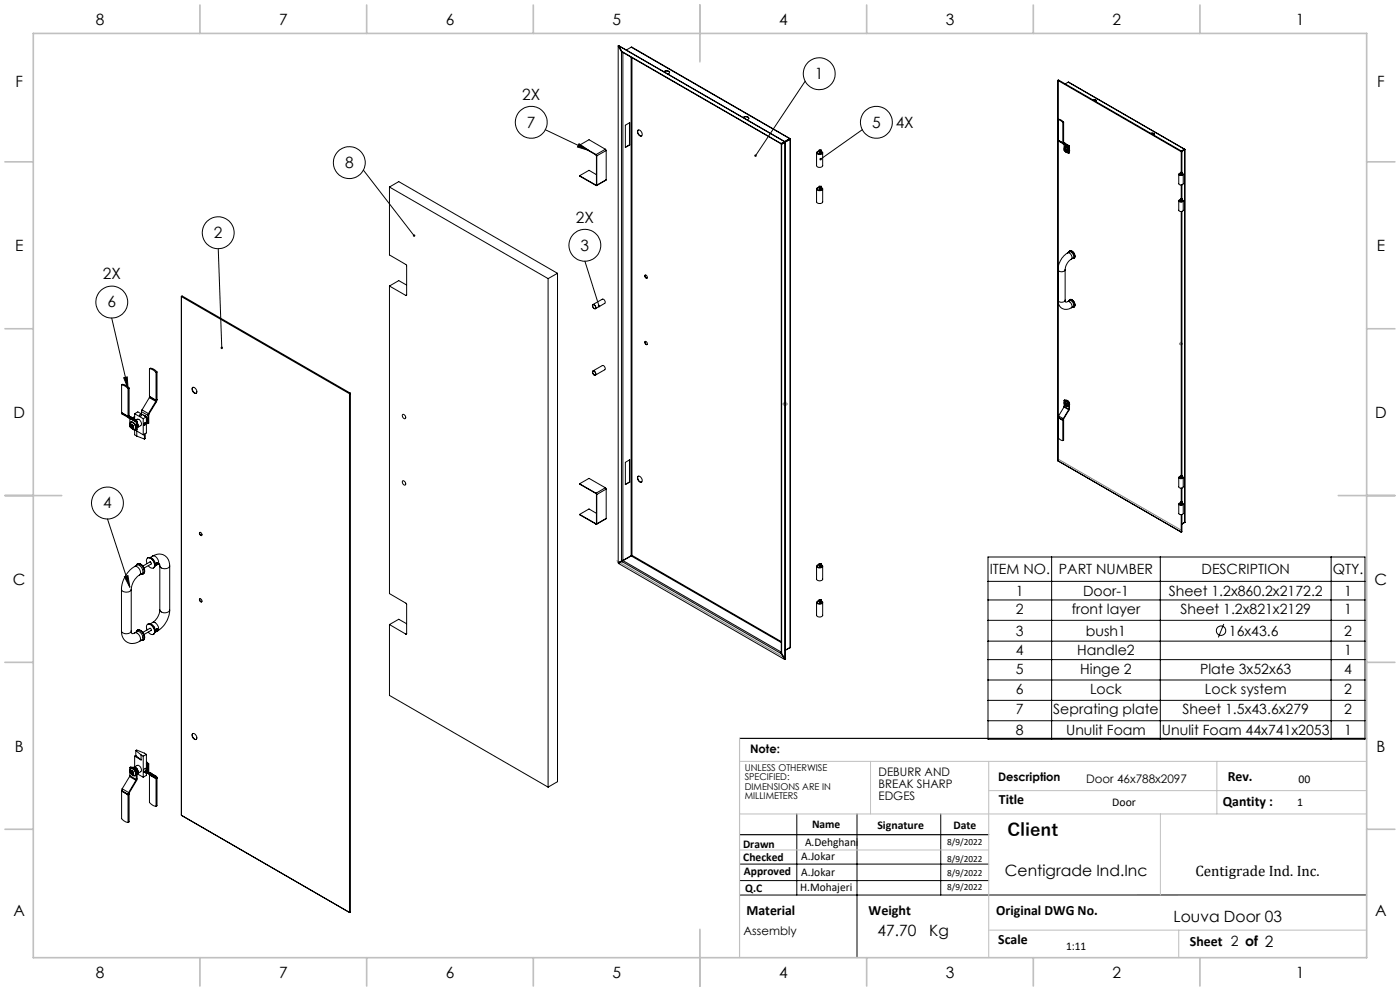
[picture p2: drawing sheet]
<svg xmlns="http://www.w3.org/2000/svg" width="420mm" height="297mm" viewBox="0 0 420 297" stroke-linecap="round" stroke-linejoin="round" font-family="sans-serif">
<g fill="none" stroke="#000" stroke-width=".3">
<path d="M185.5 13.8v154.9M185.5 13.8l.9 1.7M185.6 13.7l49.8 28.7M185.6 13.7l.9 1.7M185.6 13.7l-.1 .1M186.4 15.5l.1 152.6M186.5 15.6l.3 .1M186.5 15.4l.2 .1M186.5 15.4l-.1 .1M186.5 15.4v.2M186.7 15.5l.1 .2M186.7 15.5l47.5 27.5"/>
<path d="M186.8 15.7l47.5 27.4M186.9 15.7v152.3M189.3 17.1v149.4M189.4 14.1l47.6 27.4M189.4 14.1l-1.5 .9M189.4 14.1l47.5 27.5M189.6 17.3v149.1M163.6 38.9l13 6.2M187.6 37.5l1.3-.7v6.7l-1.3 .7zM188.8 36.8v6.6M191.3 39.1a1.03 1.03 0 0 1 1.2 .5 1.03 1.03 0 0 1-.2 1.2l-.8-.6-.3-.6zM191.5 39a1.22 1.22 0 0 0 1 1.7"/>
<path d="M199.1 21.5a.94 .94 0 0 1 1-.3 .94 .94 0 0 1 .7 .7l-.4 .3M199.2 21.5l1-.2 .7 .5M223 35.2a.92 .92 0 0 1 .9-.3 .92 .92 0 0 1 .7 .7l-.4 .3M223 35.2l1-.2 .6 .5M241.5 24.3l-14.8 22.4M258.7 38.9l-12.5 8.8M317.4 24.1v114M317.4 24.1l.2-.1 36.9 21.3 .8-.6M317.4 24.1l37 21.4M317.4 24v.1M318.8 36.7v6.2M319.1 36.6l-1.1-.8-.6 .1 .8 .3 .6 .5"/>
<path d="M319.1 36.6l-.3 .1M319.1 36.6v6.1l-.3 .1M320.5 24.6l34.9 20.1M320.5 24.6l-1 .5M320.5 24.6l34.8 20.1M327.8 29.9a.53 .53 0 0 1 .7-.2 .53 .53 0 0 1 .2 .7M327.9 29.9h.5l.5 .3M345.2 40a.55 .55 0 0 1 .7-.2 .55 .55 0 0 1 .3 .7M109 51l15.2 19.6M116.8 56.1v20.3l5.2 3.1v8.9M116.8 56.1l47.6 27.4M116.8 56.1l2.8-1.7 47.7 27.5"/>
<path d="M173.7 43.1l2.9 2-3.4-1zM173.9 43.5l4.9 2.8M173.9 43.5l2.8-1.6 4.9 2.8M173.9 43.5l4.9 3M173.9 52.7l4.9 2.9M173.9 52.7l4.9 2.8M178.8 46.3l.2 .4M178.8 46.5l.1 .2M178.8 46.3v.2M178.8 55.5v.1M178.9 55.4l-.1 .1M178.9 46.7h.1"/>
<path d="M178.9 55.4l.1 .1M178.9 46.7v8.7M178.9 52.3l-2.2-1.3-2.8 1.7M179 55.5l-.2 .1M179 46.7v8.8M181.6 44.7l.3 .4M181.6 44.7l-2.8 1.6M181.9 53.9l-2.9 1.7M181.9 45.1l-2.9 1.6M181.9 45.1v8.8M181.9 53.9l-2.9 1.6M188.8 43.4l.1 .1"/>
<path d="M188.8 43.4l-1.2 .7M234.2 43l.2 .1M234.2 43h.2M234.4 43.3l.1 152.3M234.4 43v.1M234.5 43.1v.3M234.5 43.2v152.7l1 1.7M234.5 43.1v.1M235.4 42.4l-1 .6M235.5 42.6v155M235.5 42.6l-1 .6M235.5 42.6h.1"/>
<path d="M236.9 41.6h.1M236.9 41.6l-1.5 .8M236.9 41.6l.1 .1M236.9 41.7l-2.5 1.4M236.9 41.7h.1M237 41.7h.1M237 41.7l-2.5 1.4M237 41.7v.1M237 41.6v.2M237 41.6v.1M237 41.8l-1.5 .8M237 41.8v152.3"/>
<path d="M237.1 41.7l-.1 152.4M245 45.8v3.8a1.06 1.06 0 0 0 1.8 0v-3.8M245 56.6v3.9a1.1 1.1 0 0 0 1.8 0v-3.9M245.9 45.4v.7M245.9 56.3v.7M246 45h-.3v.3a.53 .53 0 0 0-.7 .5 .53 .53 0 0 0 .7 .5l.6-.1a.46 .46 0 0 0 .5-.4 .46 .46 0 0 0-.5-.5l.1-.3M246 55.8h-.3v.3a.54 .54 0 0 0-.7 .5 .54 .54 0 0 0 .7 .5h.6a.46 .46 0 0 0 .5-.5 .46 .46 0 0 0-.5-.4l.1-.4M246 45v1.1M246 55.8v1.2M246 45l-.1 .4M246 55.8l-.1 .5M246.4 45h-.3l-.1 .4a.4 .4 0 0 1 .5 .5 .4 .4 0 0 1-.6 .2h-.3a.39 .39 0 0 1-.3-.5 .39 .39 0 0 1 .6-.2"/>
<path d="M246.4 55.8h-.3l.1 .5a.39 .39 0 0 1 .3 .5 .39 .39 0 0 1-.6 .2l-.3-.1a.38 .38 0 0 1-.3-.5 .38 .38 0 0 1 .6-.1M246.4 45v.4M246.4 55.8v.4M317.4 42l1.4 .8M318.8 42.9l.2 .2M318.8 42.9l-1.4-.9 1.6 1.1M319 43.1l1.6 1M319.1 42.7v.2M319.1 42.8l1.6 .9M319.1 42.9h.1M319.1 42.9l1.6 .8M319.2 43.2v1.9l.4 .3a.55 .55 0 0 0 .8 .3 .55 .55 0 0 0 .1-.9l-.2-.3a.56 .56 0 0 0-.7-.5 .56 .56 0 0 0-.3 .9"/>
<path d="M319.3 42.9h.1M319.3 43.3l1.3 .8M319.4 44.6a.45 .45 0 0 1 .6 .3 .45 .45 0 0 1-.3 .6l-.3-.2zM319.4 44.6h.1M319.4 44.1a1.05 1.05 0 0 1 1 .5 1.05 1.05 0 0 1 0 1.1M319.5 45l.2-.1 .1 .1M319.7 44.6h-.3M319.7 44.9h.1M319.7 44.9l-.2 .1M319.7 44.9l.1 .1M319.8 45h.1M319.8 45.5l.3 .1a.83 .83 0 0 0 .3-.9 .83 .83 0 0 0-.7-.6l-.3 .2-.1 .4a.46 .46 0 0 1 .7 .2 .46 .46 0 0 1-.2 .6"/>
<path d="M319.8 45v.2l-.3-.2M320.1 45.3l-.2 .2M320.1 45.8l.5 .1M320.6 44.1v1.8M320.7 43.7l.2 2.1-.3 .1M320.9 44.8v.6M345.3 40l.5-.1 .5 .4M353.6 52.2v2.9a.77 .77 0 0 0 1.4 0v-2.9M354.3 59.9l-.3 .1a.39 .39 0 0 0 .3 .5 .39 .39 0 0 0 .5-.4l-.4-.2M354.3 52v.5M354.3 59.9v.5M354.4 45.5v7"/>
<path d="M354.4 55.5v4.9M354.4 59.6l-.2 .2a.45 .45 0 0 0-.5 .6 .45 .45 0 0 0 .7 .2l.6-.4-.4-.4 .1-.2M354.4 45.4h.1M354.4 45.4l.1 .1M354.5 45.4h.1M354.5 45.4l-.1 .1M354.6 45.4v6.2M354.6 55.4v4.2M354.7 51.7l-.2-.1-.1 .4h.2a.39 .39 0 0 1-.3 .6 .39 .39 0 0 1-.5-.4l.5-.2M354.7 51.7l-.1 .2 .3 .1a.58 .58 0 0 1-.6 .6 .58 .58 0 0 1-.6-.6l.5-.4h.2l-.1 .4M354.7 51.7v.2M354.7 59.6v.3"/>
<path d="M354.7 59.6h-.2l-.2 .3M355.3 44.7h.1M355.3 44.7l-.9 .6M355.4 44.7l.1 .1M355.4 44.9l-1 .5M355.5 44.8l-.1 .1M355.5 44.8l-.1 111.8M355.5 44.8l-1 .5 .9-.4M65.5 74.5l1 29.7M175.5 78.3l4.2 13.4M320.3 75.8a5.6 5.6 0 0 0-2.8 5.3 1.29 1.29 0 0 0 2-.3M320.3 75.8a1.25 1.25 0 0 1 1.1 1.9"/>
<path d="M320.7 75.6a.7 .7 0 0 1 .7-.4 .7 .7 0 0 1 .6 .5 .93 .93 0 0 1 .5 1 .93 .93 0 0 1-.7 .8 .83 .83 0 0 0 .7-.6 .83 .83 0 0 0-.3-1l-.9-.7h-.4l-.2 .4a1.15 1.15 0 0 1 1.2 .5 1.15 1.15 0 0 1-.1 1.3M320.8 75.5l-.5 .3M320.9 75.2a1.41 1.41 0 0 1 1.4 .7 1.41 1.41 0 0 1-.1 1.5M321.4 77.7a4.2 4.2 0 0 0-1.9 3.1M321.9 77.4l-.5 .3M353.6 60.2v2.8a.77 .77 0 0 0 1.4 0v-2.8M354.4 63.4v80M354.6 63.4v79.1M33.5 95.3l4.9 21.2M54.4 88.9v155.4M54.4 88.9l.3-.2 50.3 29.1M54.4 88.9l50.4 29.1"/>
<path d="M54.5 88.8l-.1 .1M116.8 85.7v92.2l5.2 3.1v8.9M116.8 85.7l4.9 2.8M122 88.4l-.3 .1M122 85.4l-2.4-1.3-2.8 1.6M164.4 83.5v152.4M167.3 81.9l-2.9 1.6M167.3 81.9v152.4l-2.9 1.6M177.8 91.3a.72 .72 0 0 1 .8 .4 .72 .72 0 0 1-.1 .9l-.6-.4zM177.8 91.4a.58 .58 0 0 1 .8 .3 .58 .58 0 0 1-.2 .8l-.5-.5zM177.9 91.3l2.8-1.7 .6 .3 .3 .6-.2 .4-2.8 1.6M193.5 82.4h.3l.3 .4a.38 .38 0 0 1-.2 .7 .38 .38 0 0 1-.4-.6z"/>
<path d="M193.6 82.4v.6l.5 .4M319.5 90a.43 .43 0 0 0 .2 .6 .43 .43 0 0 0 .6-.2M319.5 90a1.23 1.23 0 0 1-2.1 0 2.49 2.49 0 0 0 1.2 2.4 2.49 2.49 0 0 0 2.8-.2M319.5 80.8v9.2M320.3 90.4a1.27 1.27 0 0 1 1.1 1.8M320.7 90.2a.84 .84 0 0 1 .9-.4 .84 .84 0 0 1 .6 .8l.2 1.1-.1 .3h-.5M320.7 90.2a1.14 1.14 0 0 1 1.2 .5 1.14 1.14 0 0 1-.1 1.3M320.7 90.2a.74 .74 0 0 1 .7-.4 .74 .74 0 0 1 .7 .6 .94 .94 0 0 1-.2 1.6h-.2M320.8 90.1l-.5 .3M320.9 89.8a1.39 1.39 0 0 1 1.4 .7 1.39 1.39 0 0 1-.1 1.5M321.9 92l-.5 .2M36.5 115.4l1.1 .3 .8 .8"/>
<path d="M36.5 115.4a2.11 2.11 0 0 1 2.2 .9M36.5 115.4v8.2l1.9 1.2 .3-.2M37.1 113.2l1.1-.2 .2 3.5zM38.4 116.5v8.4M38.7 116.3v8.4M38.7 116.3l-.3 .2M44.8 119.2l1.9 1.1M44.8 119.2l-2.2 3.6M44.8 110.5l1.1 .4 .9 .8M44.8 110.5a2.11 2.11 0 0 1 2.3 1M44.8 110.5l.1 8.4M44.9 118.9l-.1 .3"/>
<path d="M44.9 118.9l1.9 1.1M46.8 111.7v8.3M47.1 119.8l-.2 .6-2.2 3.7-.1 2.7-.2 .2M47.1 111.5v8.3l-.3 .1-2-1.1M47.1 111.5l-.3 .2M57.8 116.1a1.14 1.14 0 0 1 1 1.8 1.2 1.2 0 0 1-1-1.8zM57.9 116.1a1.25 1.25 0 0 0 1 1.8M104.8 118v155.4M105 118h.1M105 118h-.2M105 117.9v.1M105.1 117.9l-.3 .1"/>
<path d="M105.1 117.9h-.1M105.1 118v155.4h-.3M177.8 111.2a.7 .7 0 0 1 .8 .4 .7 .7 0 0 1-.2 .9l-.6-.6zM177.9 111.3a.66 .66 0 0 1 .7 .3 .66 .66 0 0 1-.1 .8l-.6-.4zM177.9 111.2l2.9-1.7 .6 .4 .2 .4-.2 .5-2.8 1.6M193.5 102.3h.3l.3 .4a.38 .38 0 0 1-.2 .7 .38 .38 0 0 1-.4-.6zM193.6 102.3v.6l.5 .4M319.2 120l.9 .1 .8 .6M319.2 120l.7 .2 .7 .6M319.2 120v1.8M319.9 119.9l.8 .6M36.5 123.8l.1 .3 2 1.1"/>
<path d="M36.5 123.6v.2M36.5 123.8l1.9 1.1M38.4 124.9l.2 .3 2.3 1.3M38.7 124.7l.1 .2M38.7 124.7l.4 .2M38.7 124.9h.1M38.8 124.9l2.2 1.1M38.9 125.4v2.5l.6 .5M39.1 124.9h.1M39.1 127.4a.65 .65 0 0 1 .4-.8 .65 .65 0 0 1 .8 .5l.3 .7a.58 .58 0 0 1-.2 .8 .58 .58 0 0 1-.7-.2M39.1 124.9l1.9 1.1M39.1 127.4a.64 .64 0 0 1 .8 0 .64 .64 0 0 1 .2 .8"/>
<path d="M39.1 125.5l1.8 1M39.1 127.2a.73 .73 0 0 1 .8 .4 .73 .73 0 0 1-.1 .9l-.6-.5zM39.2 127.2h.1M39.2 126.5l.7 .1M39.4 127.8v-.2l.3 .2M39.4 127.8l.1 .3M39.5 127.2h-.3M39.6 127.7h.1M39.6 127.7l-.2 .1M39.7 127.8l-.2 .3M39.7 127.9l-.2 .2M39.9 126.6a.66 .66 0 0 0-.9 .2 .66 .66 0 0 0 .1 .8"/>
<path d="M39.9 126.6a1.33 1.33 0 0 1 .5 2.2l-.9-.4M39.9 126.6a1.44 1.44 0 0 1 .6 2.2M40.1 128.2l-.2 .2M40.1 128.2l-.3 .3M40.2 128.8l.7 .2M40.4 124.8l-.4 .6 .4-.6M40.4 124l.9-.6 2.6 1.5M40.4 124l2.6 1.5M40.4 128.9v1.4l.6 .4M40.4 124v1.7M40.7 125.9a1.17 1.17 0 0 1 1.3 .1 1.17 1.17 0 0 1 .4 1.2l-.2 .4-1 .5M40.9 126.5v2.5"/>
<path d="M41 126l.1 .3v2.5l-.2 .2M41 130.7l2.3 .9M41.1 127.5v.8M41.2 128.1h.1M41.2 127.9l-.1-.8 .1 .9M41.2 128.1l.2-.7-.3-.7 .2 .4a.7 .7 0 0 1-.1 1v.1M41.9 124.3a.33 .33 0 0 1 .5-.1 .33 .33 0 0 1 0 .5 .33 .33 0 0 1-.5-.1zM42.4 123.4l2 1.1M42.4 123.4v.7M42.6 122.8l-.2 .6M42.6 122.8l1.9 1.2M43 125.5v4.8"/>
<path d="M43 130.3l.3-.2v1.5M43 130.3l-2-1.1v1.5M43.1 124.5l.6 .3M43.2 124.5l.3 .2zM43.3 127.3h.1M43.3 127l.3-.1-.2 .4zM43.3 126.9l.1-.1a.26 .26 0 0 1 .3 .2 .26 .26 0 0 1-.2 .3 .26 .26 0 0 1-.3-.1zM43.4 127.3h.1M43.6 126.7v.2M43.6 126.9h.1M43.9 126.9l.5 .1M43.9 125.1l.4 .9-.3 .7"/>
<path d="M43.9 125.1l.4 .9-.3 .7 .3-.6zM43.9 125.3l.3 .8-.2 .6M43.9 125.7v.7M43.9 124.9l-.9 .6M43.9 124.9v4.8l-.3 .3v1.4l-.3 .2M44 126.7h.1M44.4 124.5v2.5M44.5 124l-.1 .5M46.7 120.3l-2.2 3.7M46.8 120l-.1 .3M120.8 124.2a.77 .77 0 0 1 .8 .5 .77 .77 0 0 1-.2 .8l-.6-.6zM188.8 137.9v6.6"/>
<path d="M317.4 138.1h.1M317.4 138.1l37 21.4M317.4 125.1h.1M317.4 131.2l.8 .7 .6 .1M317.4 125.1l1.4 .9M317.6 124.7l-.2 .4 1.4 .8M317.6 124.7l1.4 .8M318.8 125.9v6.1M319 125.5l-.2 .4M319.1 125.9l-.3 .1M319.1 125.8v.1M319.1 125.9v6l-.3 .1"/>
<path d="M319.2 122l1.4 .8M319.2 122l-1.6 2.7M319.2 121.8v.2M319.2 121.8l1.4 .8M319.3 121a.56 .56 0 0 1 .3-.9 .56 .56 0 0 1 .7 .5l.2 .3a.55 .55 0 0 1 0 .8 .55 .55 0 0 1-.9-.2M319.3 120.8l.1-.4a.83 .83 0 0 1 1 .3 .83 .83 0 0 1 0 1l-.6-.1M319.3 120.8a.49 .49 0 0 1 .7 .1 .49 .49 0 0 1-.2 .7M319.4 120.7a.47 .47 0 0 1 .5 .3 .47 .47 0 0 1-.1 .6l-.4-.4zM319.4 120.6h.3M319.4 120.2a1.03 1.03 0 0 1 1 .5 1.03 1.03 0 0 1 0 1.1M319.4 120.6v.1M319.5 121.1l.2 .1"/>
<path d="M319.7 121l.1 .1M319.7 121l-.2 .1M319.7 121h.1M319.8 121v.1M319.8 121.1h.1M319.8 121.1l-.1 .1M319.8 121.2h-.1M319.9 120l.5 .3zM319.9 121.6h.1M320.1 121.4l-.1 .2M320.4 121.8h.1M320.6 122.8l-1.6 2.7"/>
<path d="M320.6 122.6v.2M320.6 120.8v1.8M320.9 120.7l-.1 2.1-1.7 3.1M320.9 120.9v.6M320.9 120.7l-.3 .1M32.2 155.5l6.7 20.5M59.8 159.7a.49 .49 0 0 1 .7 .1 .49 .49 0 0 1-.2 .7l-.4-.4zM60 159.6v.5l.5 .4M120.8 144.2a.72 .72 0 0 1 .8 .3 .72 .72 0 0 1-.2 .9l-.5-.3zM173.9 145l4.9 2.9M173.9 154.2l4.9 2.9M173.9 145l4.9 2.8"/>
<path d="M173.9 145l2.8-1.6 4.9 2.8M173.9 154.2l4.9 2.8M178.8 147.8l.2 .4M178.8 147.9l.1 .3M178.8 147.8v.1M178.8 157v.1M178.9 156.9l-.1 .1M178.9 148.2v8.7M178.9 148.2h.1M178.9 156.9l.1 .1M178.9 153.8l-2.2-1.3-2.8 1.7M179 157l-.2 .1"/>
<path d="M179 148.2v8.8M181.6 146.2l.3 .4M181.6 146.2l-2.8 1.6M181.9 155.4l-2.9 1.7M181.9 146.6v8.8M181.9 146.6l-2.9 1.6M181.9 155.4l-2.9 1.6M188.8 144.5h.1M188.8 144.5l-1.2 .7M188.9 144.5v-6.7l-1.3 .8v6.6M188.9 144.5l-1.3 .7M191.3 142.8a1.03 1.03 0 0 1 1.2 .5 1.03 1.03 0 0 1-.2 1.2l-.8-.5-.3-.6z"/>
<path d="M191.5 142.7a1.18 1.18 0 0 0 1 1.8M353.6 143.1v2.8a.77 .77 0 0 0 1.4 0v-2.8M353.6 151v2.9a.77 .77 0 0 0 1.4 0v-2.9M354.3 142.8v.6M354.3 150.8v.5M354.4 159.5h.1M354.4 146.3v5M354.4 154.3v5.2M354.6 154.2v5.2l-.2 .1M354.6 146.3v4.2M354.7 142.5h-.2v.3a.39 .39 0 0 1-.1 .7 .39 .39 0 0 1-.6-.4l.5-.3M354.7 142.5l-.1 .3h.2a.6 .6 0 0 1-.4 .8 .6 .6 0 0 1-.7-.4l.5-.7h.2l-.1 .3"/>
<path d="M354.7 150.5l-.1 .2 .3 .1a.58 .58 0 0 1-.6 .6 .58 .58 0 0 1-.6-.6l.5-.3h.2l-.1 .3M354.7 150.5h-.2l-.1 .3h.2a.39 .39 0 0 1-.3 .6 .39 .39 0 0 1-.5-.4l.5-.2M354.7 142.5v.3M354.7 150.5v.2M355.3 156.6h.1M355.4 156.6l-.8 .5 .7-.5M355.5 156.5l-.1 .1M36.4 176.6a1.69 1.69 0 0 0 3 0M36.4 176.6v12.5M37.3 172.9l1.1-.4 .5 3.5zM39.4 176.6v12.5M40.4 169.8a8.4 8.4 0 0 0-4 6.8"/>
<path d="M40.4 169.8a1.69 1.69 0 0 1 1.5 2.5M40.9 169.5a.98 .98 0 0 1 1-.6 .98 .98 0 0 1 .8 .8 1.4 1.4 0 0 1-.1 2.3h-.2a1.62 1.62 0 0 0-.6-2.6h-.9a1.05 1.05 0 0 1 1.1-.4 1.05 1.05 0 0 1 .8 .8l.5 1v.6a.69 .69 0 0 1-.9 .6M41.1 169.4l-.7 .4M41.2 169a1.93 1.93 0 0 1 1.9 .9 1.93 1.93 0 0 1-.1 2v.1M41.8 172.3a5.6 5.6 0 0 0-2.4 4.3M42.5 171.9l-.7 .4M42.9 169.6l2.1-1.2 .3 .2v.4l-2.1 1.2M44.1 168.9l-.1-.4a.88 .88 0 0 1 .3-1.3 .88 .88 0 0 1 1.2 .4 1.75 1.75 0 0 1 .4 2.7l-.6-.1-.8-.7M44.3 167.2a1.97 1.97 0 0 1 1.8 3h-.1M44.9 167.1a1.94 1.94 0 0 1 1.5 2.6M45.8 166.6a3.2 3.2 0 0 1 3.5-.1 3.2 3.2 0 0 1 1.6 3.1M45.8 166.6a1.71 1.71 0 0 1 1.5 2.6"/>
<path d="M45.8 166.6l-.8 .5M46.7 169v.1M46.8 169.3h.1M46.8 168.8l.2-.1a.28 .28 0 0 1 .2 .4 .28 .28 0 0 1-.5 0zM46.9 169h.1M46.9 168.9h.1M47 168.9v.1M47 169h.1M47 168.9l.1 .1M47 168.9h.1M47 168.8v.1M47 168.6l-.1 .1"/>
<path d="M47.1 168.9h.1M47.1 169h.1M47.1 168.9v.1M47.2 168.6l-.4 .3v.4M47.2 168.6h.1M47.3 169.2l.6-.2v.6M47.3 169.2l-.9 .5M47.9 169.6a1.72 1.72 0 0 0 3 0M47.9 169.6v13.2M50.9 169.6v13.2M59.8 179.6a.49 .49 0 0 1 .7 .1 .49 .49 0 0 1-.2 .7l-.4-.4zM60 179.5v.5l.5 .4"/>
<path d="M185.6 168.7h-.1M186.4 168h.5M186.5 168.1l-1 .6M186.5 168v.1M186.5 168.3l-.9 .6 49.8 28.7M186.5 168.3l.2 .1M186.5 168.3h.2M186.7 168.4l47.5 27.4M186.9 168l47.5 27.5-.2 .3M186.9 168l-.2 .4M189.3 166.5l-2.4 1.5M189.4 166.6l-2.5 1.4"/>
<path d="M189.4 166.6l45 26M189.6 166.4l-.3 .1M189.6 166.4l-.2 .2M189.6 166.4l44.8 25.9M245 169.7v3.9a1.06 1.06 0 0 0 1.8 0v-3.9M245.9 169.3v.8M246 168.9h-.3v.3a.54 .54 0 0 0-.7 .5 .54 .54 0 0 0 .7 .5l.6-.1a.46 .46 0 0 0 .5-.4 .46 .46 0 0 0-.5-.5l.1-.3M246 179.7h-.3l-.2 .4a.54 .54 0 0 0-.5 .7 .54 .54 0 0 0 .9 .2h.4a.46 .46 0 0 0 .5-.5 .46 .46 0 0 0-.5-.4l.1-.3M246 168.9l-.1 .4M246 168.9v1.1M246 179.7v1.2M246 179.7l-.1 .5"/>
<path d="M246.4 168.9h-.3l.1 .5a.39 .39 0 0 1 .3 .5 .39 .39 0 0 1-.6 .2l-.2-.1a.41 .41 0 0 1-.4-.5 .41 .41 0 0 1 .6-.2M246.4 179.8l-.3-.1 .1 .5a.39 .39 0 0 1 .3 .5 .39 .39 0 0 1-.6 .2h-.3a.4 .4 0 0 1-.3-.6 .4 .4 0 0 1 .6-.1M246.4 168.9v.4M246.4 179.8v.3M296.4 166.9h113.1v54.6h-113.1zM296.4 174.2h113.1M296.4 179.8h113.1M315.5 166.9v54.6M348.1 166.9v54.6M399.3 166.9v54.6M36.4 189.1a3.4 3.4 0 0 0 1.7 3.3 3.4 3.4 0 0 0 3.7-.2M36.4 189.1a1.69 1.69 0 0 0 3 0"/>
<path d="M39.4 189.1a.59 .59 0 0 0 .2 .8 .59 .59 0 0 0 .8-.2M40.4 189.7a1.66 1.66 0 0 1 1.4 2.5M40.9 189.4a1.02 1.02 0 0 1 1.1-.6 1.02 1.02 0 0 1 .8 .9 1.36 1.36 0 0 1-.1 2.2h-.3M41.1 189.3l-.7 .4M41.1 188.9a1.97 1.97 0 0 1 2.2 2.3 .67 .67 0 0 1-.9 .7 1.64 1.64 0 0 0 .2-1.8 1.64 1.64 0 0 0-1.5-.9l-.2 .2zM41.2 188.9a1.94 1.94 0 0 1 1.9 .9 1.94 1.94 0 0 1-.1 2v.1M42.5 191.8l-.7 .4M42.9 189.5l2.1-1.2 .3 .2v.4l-2.1 1.2M44.1 188.8v-.2a.94 .94 0 0 1 .2-1.5 .94 .94 0 0 1 1.3 .5 1.52 1.52 0 0 1 .2 2.6l-.5-.1-.8-.7M44.3 187.1a2.05 2.05 0 0 1 2.1 2.6l-.4 .4M44.9 187a1.89 1.89 0 0 1 1.5 2.6l.9-.5M45.8 186.5a1.71 1.71 0 0 1 1.5 2.6"/>
<path d="M45.8 186.5l-.8 .5M46.7 188.9v.1M46.9 188.6l-.1 .6M46.9 188.9h.1M47 188.9h.1M47 188.8h.1M47 188.8l.1 .2M47 188.8v.1M47 188.5l-.1 .1M47 188.9l.1 .1M47.1 188.9v.1M47.1 188.8h.1"/>
<path d="M47.1 188.8v.1M47.2 188.8h-.1M47.2 188.5l-.3 .1M47.9 182.8a4.8 4.8 0 0 1-2.1 3.7M47.9 182.8a1.72 1.72 0 0 0 3 0M50.9 182.8a7.8 7.8 0 0 1-3.6 6.3M116.8 187.2v21.2l47.6 27.5M116.8 187.2l4.9 2.8M122 189.9l-.3 .1M122 186.9l-2.4-1.3-2.8 1.6M234.2 195.8l.2 .1M234.3 195.8h-.1"/>
<path d="M234.3 195.8l.2 .1M234.4 195.6l-.1 .2M234.4 195.9l1 1.7M234.5 195.9l.9 1.7M234.5 195.9h-.1M236.9 194.1h.1M237 194.1l-1.5 .8 1.4-.8M245 180.5v3.9a1.06 1.06 0 0 0 1.8 0v-3.9M245.9 180.2v.7M296.4 185.9h113.1M296.4 192.2h113.1M296.4 197.7h113.1"/>
<path d="M367.1 187l-1.6 4M57.7 220a.99 .99 0 0 1 1.1 .4 .99 .99 0 0 1-.1 1.2l-.9-.6zM57.9 219.8a1.21 1.21 0 0 0 1 1.8M296.4 203.8h113.1M296.4 209.9h113.1M296.4 216h113.1M36.5 237.1v8.3l.8 .7 1.1 .4M36.5 237.1l1.9 1.1M36.5 236.9l1.9 1.2M36.5 236.9l1.9 1.3M36.5 237v.1M36.7 236.4l-.2 .5"/>
<path d="M36.7 236.4l1.9 1.1M38.4 238.1v8.4M38.6 237.5l-.2 .6M38.7 238l-.3 .2M38.7 238h.1M38.9 232.7l1.9 1.2M38.9 232.7l-2.2 3.7M38.9 230a2.11 2.11 0 0 1 2.2 1M38.9 230l1 .3 1 .8M38.9 232.5v.2M38.9 232.5l2 1.1M38.9 230v2.5"/>
<path d="M39.1 231.3a.71 .71 0 0 1 .2-1 .71 .71 0 0 1 1 .4l.4 .7a.71 .71 0 0 1-.2 1.1 .71 .71 0 0 1-1-.4M39.1 231a.72 .72 0 0 1 .8 .4 .72 .72 0 0 1-.1 .8l-.6-.5zM39.2 230.5a1.14 1.14 0 0 1 1.2 .6 1.14 1.14 0 0 1-.1 1.3l-.6-.2a.68 .68 0 0 0 .4-.8 .68 .68 0 0 0-.7-.5l-.3 .3zM39.2 230.9l.3 .1M39.2 230.3a1.43 1.43 0 0 1 1.3 2.2M39.2 230.9v.1M39.4 231.6l.1 .2M39.4 231.6v-.3l.3 .3M39.6 231.4h.1M39.6 231.4l-.2 .2M39.7 231.5h.1M39.7 231.5v.1"/>
<path d="M39.7 231.6l-.2 .2M39.7 231.7l-.2 .1M39.8 230l.6 .2 .5 .6M39.9 230l.7 .4M40.1 231.9l-.2 .3M40.1 230a1.19 1.19 0 0 1 1.1 .6 1.19 1.19 0 0 1 0 1.3l1.8 1M40.1 230h.1M40.1 230a1.2 1.2 0 0 1 1.1 1.8M40.1 230l1-.6a1.25 1.25 0 0 1 1.1 1.9l-1 .6M40.2 230l.9 .7 .1 1.1M40.3 230.1l.7 .5 .2 1.1M40.4 226.6v3.2"/>
<path d="M40.4 226.6l1.9 1.1M40.5 232.5h.1M40.7 224.9l.3-.1 2.9 1.3M40.7 224.9l1.6 1.4M40.7 226.4l1.6 1.3M40.7 224.9v1.5M40.7 226.4l-.3 .2M40.8 233.9l-2.2 3.6M40.9 233.6l-.1 .3M40.9 231.1v2.5M41.1 231v2.7l-2.4 4v8.6l-.3 .2M41.1 231.2v.8"/>
<path d="M41.1 231l-.2 .1M41.2 231.8h.1M42.3 226.3l.7 .3M42.3 226.3v1.4M43 226.6v6.3M43.8 231.1h.1M43.8 231.1l.3-.2v.2M43.8 231.1l.2 .2M43.8 231.2l.2 .1M43.9 230.7a.39 .39 0 0 1 .5 .3 .39 .39 0 0 1-.3 .5 .36 .36 0 0 1-.6-.2 .36 .36 0 0 1 .3-.5zM43.9 231l-.1 .1M43.9 231l.2 .1"/>
<path d="M43.9 230.9v.1M43.9 228.7l.5 .4M43.9 228.8l.4 .9-.3 .8M43.9 228.9l.4 .9-.3 .7M43.9 229.1l.3 .6-.2 .8M43.9 229.5v.6M43.9 226.1v4.3M43.9 226.1l-.9 .5M44 230.5h.1M44.1 228.4l-.2-.1 .7 .6M44.1 231.4l.3 .2M44.1 231.1l-.1 .2"/>
<path d="M44.2 230.6a.66 .66 0 0 1 0 .7 .66 .66 0 0 1-.6 .3M44.2 230.6l-.6-.3-.5 .3-.1 .6 .6 .4M44.2 230.6l-.6 .3v.7M44.4 231.6l.1 .3M44.4 229.1v2.5M44.5 231.9l2.3 1.3M44.5 231.9l-.6-.3v.8l-.9 .5M44.6 231.4l.1 .2M44.6 228.9l-.2 .2M44.6 228.9v2.5M44.6 231.4l.4 .2M44.7 231.6h.1"/>
<path d="M44.7 231.6l2.2 1.1M44.9 232.1l-.1 8.4 1.1 .9 .9 .2M44.9 232.2l1.9 1.1M44.9 232.2h-.1M45 231.6h.1M45 231.6l1.9 1.1M45 232.2l1.8 1M46.8 233.2v8.4M46.9 232.7l.2 .5M47.1 233.2l-.3 .1M47.1 233.2h.1M47.1 233.2v8.3l-.3 .1"/>
<path d="M47.1 233.2l-.3 .2M54.4 244.3l50.5 29.2M54.4 244.3l50.4 29.1M221.9 259h74.7M239 243.9v24.3M257.1 243.9v43.1M282.2 243.9v24.3M104.8 273.4h.2M221.9 263.9h74.7M410 268.2h-188.1"/>
<circle cx="159.4" cy="36.7" r="4.8"/>
<circle cx="245.8" cy="22.1" r="4.8"/>
<circle cx="262.9" cy="36.7" r="4.8"/>
<circle cx="104.8" cy="48.7" r="4.8"/>
<circle cx="65.5" cy="69.7" r="4.8"/>
<circle cx="175.5" cy="73.5" r="4.8"/>
<circle cx="33.5" cy="90.5" r="4.8"/>
<circle cx="32.2" cy="150.7" r="4.8"/>
<circle cx="47" cy="188.9" r=".31"/>
<circle cx="366.3" cy="189" r="1.41"/>
</g>
<path d="M353.9 102.9a.38 .38 0 0 1 .6-.2 .38 .38 0 0 1 .1 .6l-.7-.1zM354.4 102.4l-.1 .6M234.9 120.9a.59 .59 0 0 1 .8-.2 .59 .59 0 0 1 .3 .6 .61 .61 0 0 1-.6 .2 .61 .61 0 0 1-.5-.6zM235.7 120.2l-.2 .9M317.3 137.5l37.1 21.4M185.1 168.1l50.6 29.2" fill="none" stroke="#808080" stroke-width=".3"/>
<path d="M221.9 221.3h188.1M221.9 250.2h74.7" fill="none" stroke="#000" stroke-width=".35"/>
<path d="M221.9 228.2h188.1M261.2 228.2v15.7M296.6 228.2v58.8M296.6 237h113.4M365.1 228.2v15.7M221.9 243.9h188.1M221.9 254.7h74.7M348.1 243.9v24.3M296.6 278.8h113.4M353.6 278.8v8.2" fill="none" stroke="#c0c0c0" stroke-width=".3"/>
<path d="M221.9 221.3v65.7" fill="none" stroke="#c0c0c0" stroke-width=".35"/>
<g fill="none" stroke="#c0c0c0" stroke-width=".5">
<path d="M10 10h400v277h-400zM60 1.5v8.5M110 1.5v8.5M160 1.5v8.5M210 1.5v17M260 1.5v8.5M310 1.5v8.5M360 1.5v8.5M1.5 48.5h8.5M410 48.5h8.5M1.5 98.5h8.5M410 98.5h8.5"/>
<path d="M1.5 148.5h17M401.5 148.5h17M1.5 198.5h8.5M410 198.5h8.5M1.5 248.5h8.5M410 248.5h8.5M210 278.5v17M60 287v8.5M110 287v8.5M160 287v8.5M260 287v8.5M310 287v8.5"/>
<path d="M360 287v8.5"/>
</g>
<path d="M37.1 113.2l1.1-.2 .2 3.5zM37.3 172.9l1.1-.4 .5 3.5zM66.4 103.9l-.1 .6 .2 .1v-.4v.4l.3-.1 .1-.4zM123.9 70.4v.4l.6 .1-.3-.3 .3 .3v-.6zM173.7 43.1l2.9 2-3.4-1zM179.5 91.4l-.1 .5 .4 .2-.1-.4 .1 .4 .2-.1v-.5zM226.4 46.4v.5l.3-.2-.3 .3a.36 .36 0 0 0 .5-.1 .36 .36 0 0 0 0-.5 .36 .36 0 0 0-.5 0zM245.9 47.5v.4l.3-.2-.3 .2a.37 .37 0 0 0 .5 .1 .37 .37 0 0 0 0-.6 .37 .37 0 0 0-.5 .1z" fill="#000"/>
<text font-size="5.3" x="302.2" y="250.7">Client</text>
<g font-size="4.7">
<text x="28.7" y="7.6">8</text>
<text x="83.7" y="7.6">7</text>
<text x="133.7" y="7.6">6</text>
<text x="183.7" y="7.6">5</text>
<text x="233.7" y="7.6">4</text>
<text x="283.7" y="7.6">3</text>
<text x="333.7" y="7.6">2</text>
<text x="388.7" y="7.6">1</text>
<text x="244.5" y="23.7">1</text>
<text x="4.6" y="26.1">F</text>
<text x="156.7" y="29.8">2X</text>
<text x="413.1" y="26.1">F</text>
<text x="158.1" y="38.3">7</text>
<text x="261.6" y="38.3">5</text>
<text x="268.7" y="38.4">4X</text>
<text x="103.5" y="50.3">8</text>
<text x="64.2" y="71.4">2</text>
<text x="172.8" y="66.7">2X</text>
<text x="4.5" y="75.3">E</text>
<text x="174.2" y="75.1">3</text>
<text x="413" y="75.3">E</text>
<text x="30.8" y="83.7">2X</text>
<text x="32.3" y="92.1">6</text>
<text x="4" y="125.3">D</text>
<text x="412.5" y="125.3">D</text>
<text x="31" y="152.4">4</text>
<text x="3.9" y="175.3">C</text>
<text x="412.4" y="175.3">C</text>
<text x="4.4" y="225.3">B</text>
<text x="412.9" y="225.3">B</text>
<text x="301.5" y="262.6">Centigrade Ind.Inc</text>
<text x="4" y="274.6">A</text>
<text x="412.5" y="274.6">A</text>
<text x="263.3" y="280.5">47.70</text>
<text x="278.8" y="280.5">Kg</text>
<text x="352.1" y="276.4">Louva Door 03</text>
<text x="28.7" y="293.1">8</text>
<text x="83.7" y="293.1">7</text>
<text x="133.7" y="293.1">6</text>
<text x="183.7" y="293.1">5</text>
<text x="233.7" y="293.1">4</text>
<text x="283.7" y="293.1">3</text>
<text x="333.7" y="293.1">2</text>
<text x="388.7" y="293.1">1</text>
</g>
<text font-size="4.5" x="358.6" y="262.6">Centigrade Ind. Inc.</text>
<g font-size="4.2">
<text x="296.9" y="172.1">ITEM NO.</text>
<text x="317.7" y="172.1">PART NUMBER</text>
<text x="360.5" y="172.1">DESCRIPTION</text>
<text x="399.9" y="172.1">QTY.</text>
<text x="304.8" y="178.5">1</text>
<text x="324.9" y="178.5">Door-1</text>
<text x="350.6" y="178.5">Sheet 1.2x860.2x2172.2</text>
<text x="403.3" y="178.5">1</text>
<text x="304.8" y="184">2</text>
<text x="321.5" y="184">front layer</text>
<text x="354.2" y="184">Sheet 1.2x821x2129</text>
<text x="403.3" y="184">1</text>
<text x="304.8" y="190.6">3</text>
<text x="325.8" y="190.6">bush1</text>
<text x="368.7" y="190.6">16x43.6</text>
<text x="403.3" y="190.6">2</text>
<text x="304.8" y="196.4">4</text>
<text x="323.2" y="196.4">Handle2</text>
<text x="403.3" y="196.4">1</text>
<text x="304.8" y="201.9">5</text>
<text x="324.1" y="201.9">Hinge 2</text>
<text x="360" y="201.9">Plate 3x52x63</text>
<text x="403.3" y="201.9">4</text>
<text x="304.8" y="208">6</text>
<text x="327" y="208">Lock</text>
<text x="361.5" y="208">Lock system</text>
<text x="403.3" y="208">2</text>
<text x="304.8" y="214.1">7</text>
<text x="316" y="214.1">Seprating plate</text>
<text x="354.7" y="214.1">Sheet 1.5x43.6x279</text>
<text x="403.3" y="214.1">2</text>
<text x="304.8" y="220.3">8</text>
<text x="319.8" y="220.3">Unulit Foam</text>
<text x="348.6" y="220.3">Unulit Foam 44x741x2053</text>
<text x="403.3" y="220.3">1</text>
<text x="368.3" y="234.1">Rev.</text>
<text x="299.7" y="240.9">Title</text>
<text x="366.8" y="241.6">Qantity :</text>
<text x="223.9" y="274.2">Material</text>
<text x="260.6" y="274.2">Weight</text>
<text x="298.9" y="274.2">Original DWG No.</text>
<text x="299.5" y="282.8">Scale</text>
<text x="357" y="283.6">Sheet 2 of 2</text>
</g>
<g font-size="3.5">
<text x="225" y="225.7">Note:</text>
<text x="263.6" y="232.6">DEBURR AND</text>
<text x="263.6" y="236.1">BREAK SHARP</text>
<text x="263.6" y="239.7">EDGES</text>
<text x="299.4" y="234.1">Description</text>
<text x="325.8" y="234.7">Door 46x788x2097</text>
<text x="389.6" y="234.7">00</text>
<text x="333.7" y="241.6">Door</text>
<text x="389.2" y="241.6">1</text>
<text x="243.6" y="248.1">Name</text>
<text x="263.2" y="248.5">Signature</text>
<text x="286" y="248.5">Date</text>
<text x="222.9" y="254">Drawn</text>
<text x="240.4" y="257.8">A.Jokar</text>
<text x="241.5" y="253.6">A.Dehghani</text>
<text x="223" y="258.1">Checked</text>
<text x="223.2" y="262.1">Approved</text>
<text x="240.4" y="262.4">A.Jokar</text>
<text x="223.6" y="267.4">Q.C</text>
<text x="240.1" y="267.1">H.Mohajeri</text>
<text x="223.1" y="280.2">Assembly</text>
<text x="319.8" y="284.6">1:11</text>
</g>
<g font-size="2.8">
<text x="223.4" y="231">UNLESS OTHERWISE</text>
<text x="223.4" y="233.8">SPECIFIED:</text>
<text x="223.4" y="236.7">DIMENSIONS ARE IN</text>
<text x="223.4" y="239.5">MILLIMETERS</text>
<text x="284.2" y="253.2">8/9/2022</text>
<text x="284.2" y="258.4">8/9/2022</text>
<text x="284.2" y="262.7">8/9/2022</text>
<text x="284.2" y="266.6">8/9/2022</text>
</g>
</svg>
